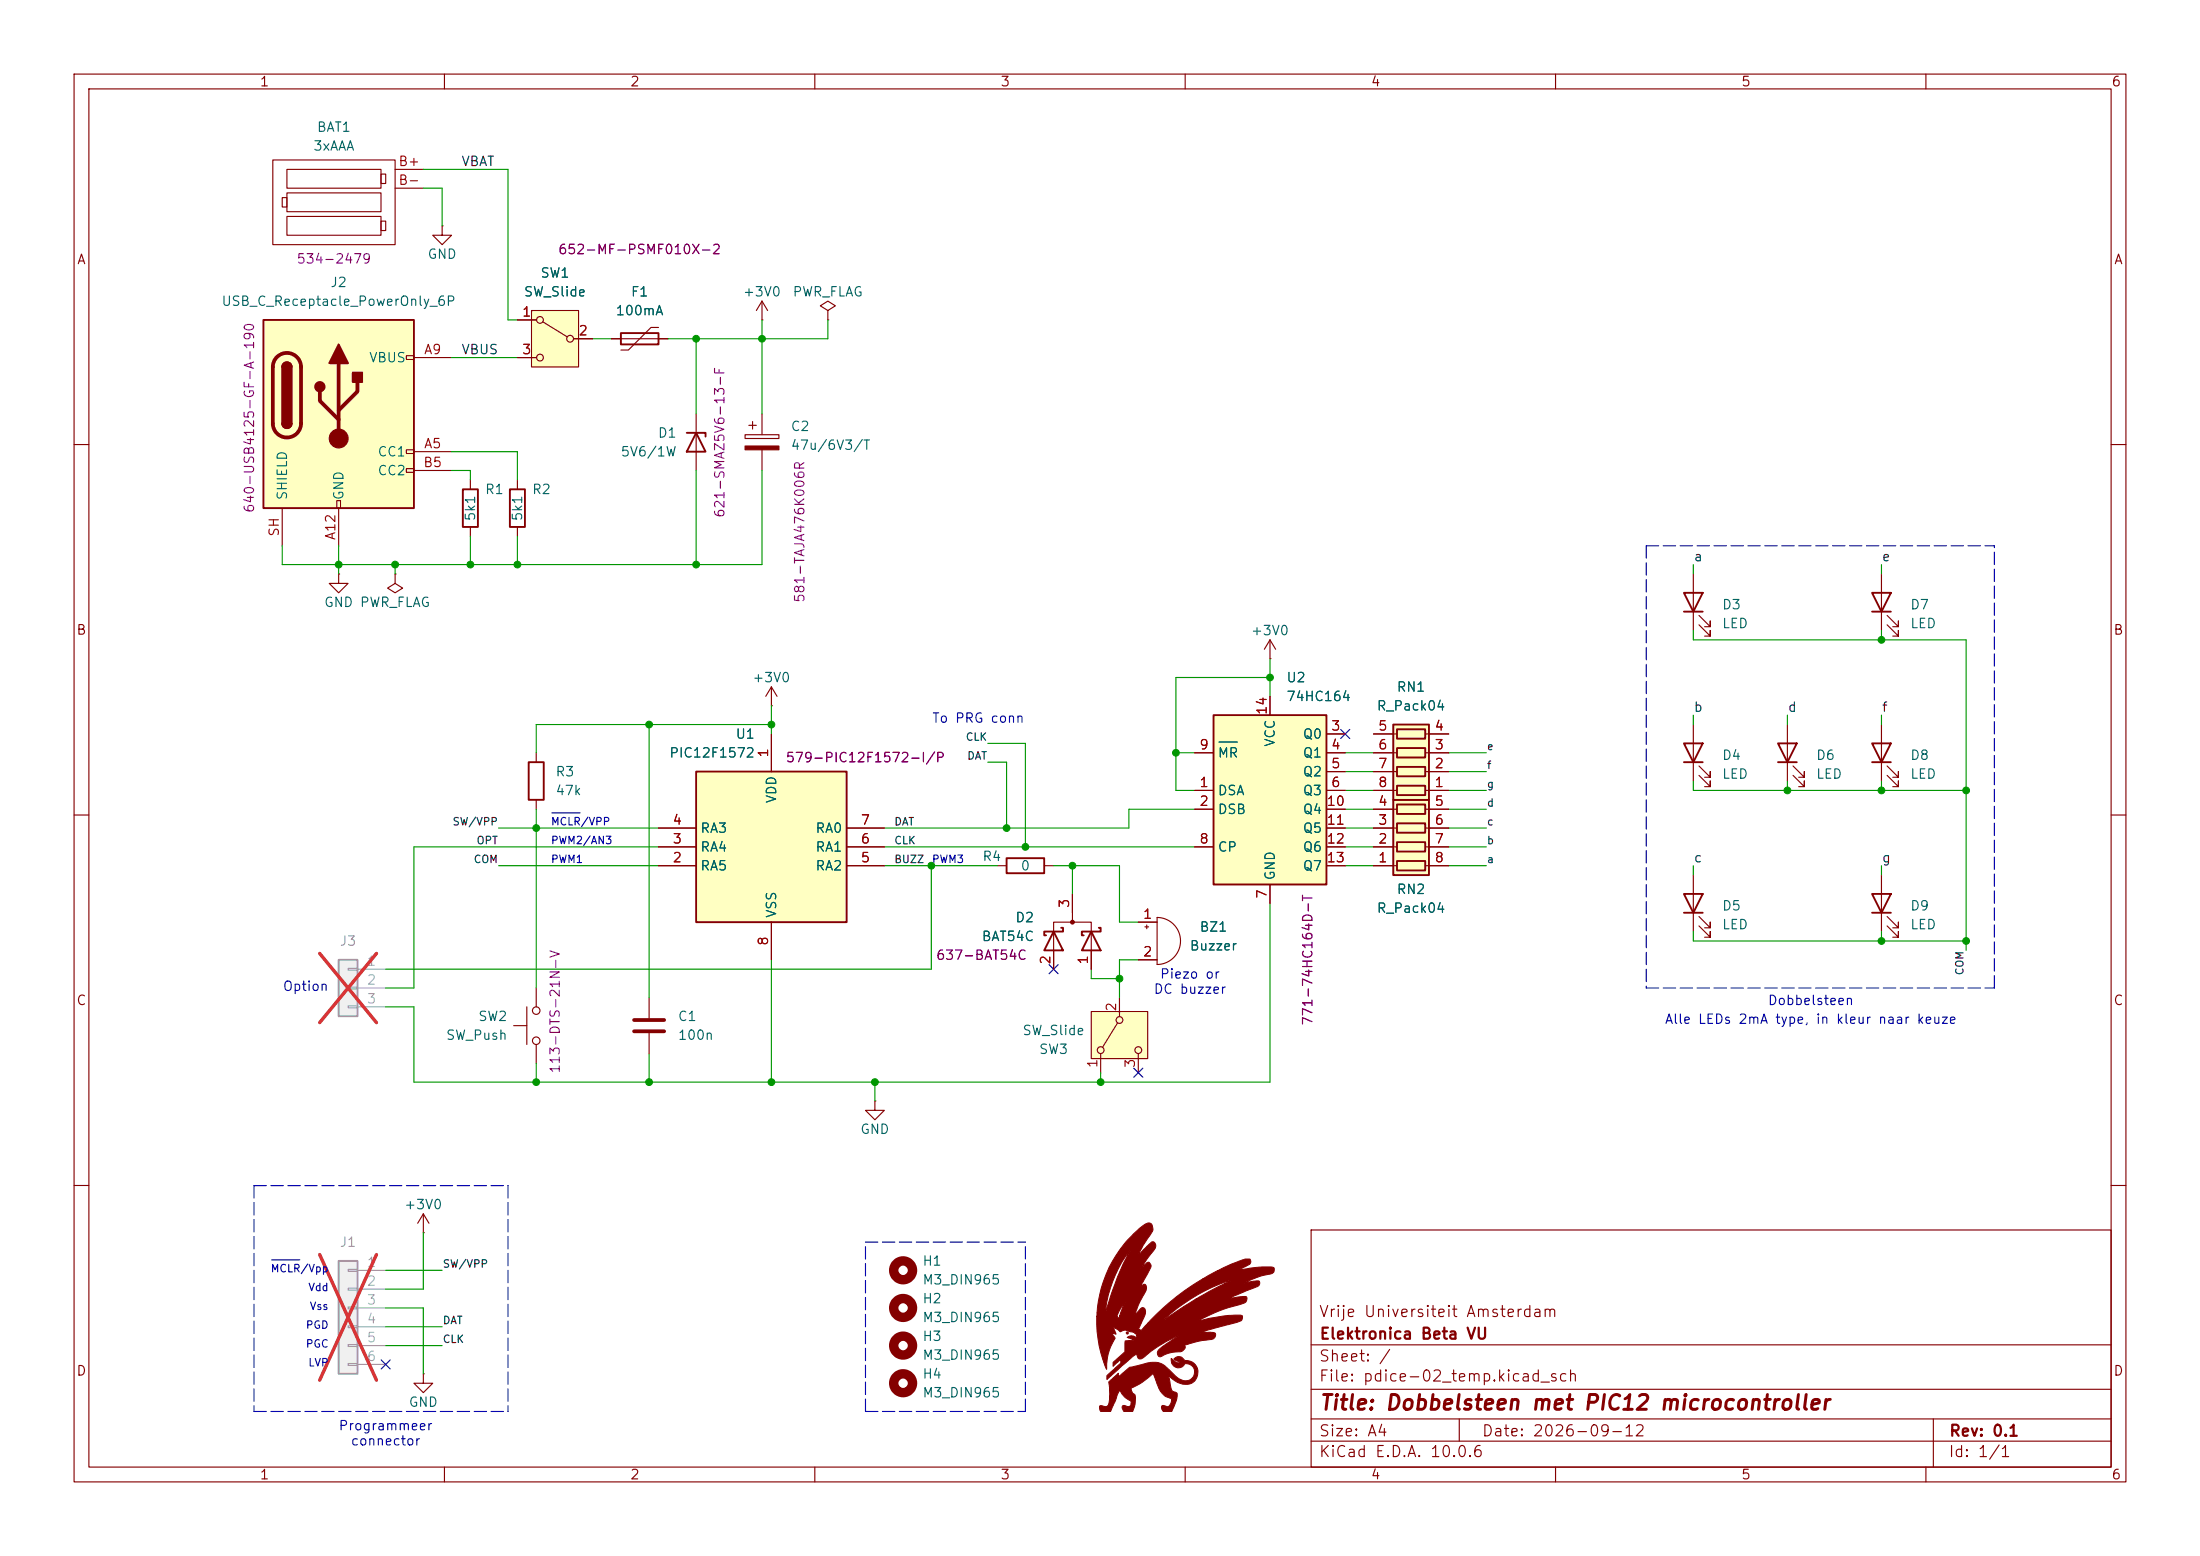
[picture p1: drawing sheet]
<svg xmlns="http://www.w3.org/2000/svg" width="297mm" height="210mm" viewBox="0 0 297 210" stroke-linecap="round" stroke-linejoin="round" font-family="sans-serif">
<g fill="none" stroke="#840000" stroke-width=".15">
<path d="M10 10h277v190h-277zM12 12h273v186h-273zM60 10v2M110 10v2M160 10v2M210 10v2M260 10v2M82.5 45.7h7.7M88.9 44.2h-1l-3.1 3h-1M100.6 58.7h4.6v.5h-4.6zM101.1 57.4h1M101.6 56.9v1"/>
<path d="M102.9 55.9v2.8M111.8 41.9l1-.6-1-.7-1.1 .7 1.1 .6v1.3M111.8 43.2h.1M10 60h2M102.9 60.7v2.8M285 60h2M241.3 97.8v7.6M10 110h2M134.6 116.8h1.3M141 116.8h1.2M242.1 104.6l1.5 1.6v-.8v.8h-.8M242.1 103.4l1.5 1.5v-.8v.8h-.8"/>
<path d="M285 110h2M10 160h2M57.1 166.4h.1M57.1 163.8l-.7 1.3M57.1 163.8l.8 1.3M57.1 163.8v2.6M177 166h108v32h-108zM285 160h2M60 198v2M110 198v2M160 198v2M177 194.5h108"/>
<path d="M177 191.5h108M177 187.5h108M177 181.5h108M197 191.5v3M210 198v2M260 198v2M261 191.5v6.5"/>
</g>
<path d="M100.6 60.2h4.6v.5h-4.6z" fill="#840000" stroke="#840000" stroke-width=".15"/>
<path d="M83.8 45h5.1v1.5h-5.1zM135.9 115.8h5.1v2.1h-5.1zM240 100.3h2.6l-1.3 2.6zM240 102.9h2.6" fill="none" stroke="#840000" stroke-width=".25"/>
<path d="M163.8 96.5h15.3v22.9h-15.3z" fill="#ffffc2"/>
<path d="M62.5 66h2v5.1h-2zM68.8 66h2.1v5.1h-2.1zM163.8 96.5h15.3v22.9h-15.3zM252.7 100.3h2.6l-1.3 2.6zM252.7 102.9h2.6M227.3 120.7h2.6l-1.3 2.5zM227.3 123.2h2.6" fill="none" stroke="#840000" stroke-width=".25"/>
<g fill="none" stroke="#840000" stroke-width=".15">
<path d="M63.5 64.8v1.2M63.5 71.1v1.3M69.8 64.8v1.2M69.8 71.1v1.3M171.4 94v2.5M179.1 99.1h2.5M254 97.8v7.6M161.3 106.7h2.5M161.3 109.2h2.5M161.3 101.6h2.5M161.3 114.3h2.5M171.4 119.4v2.5"/>
<path d="M179.1 106.7h2.5M179.1 109.2h2.5M179.1 101.6h2.5M179.1 104.1h2.5M179.1 114.3h2.5M179.1 111.8h2.5M179.1 116.8h2.5M228.6 118.1v7.6M254.8 104.6l1.5 1.6v-.8v.8h-.8M254.8 103.4l1.5 1.5v-.8v.8h-.8M229.4 125l1.5 1.5v-.8v.8h-.8M229.4 123.7l1.5 1.5v-.7v.7h-.8"/>
<path d="M57.1 185.4v1.3h1.3l-1.3 1.3-1.2-1.3h1.2M57.1 185.4h.1"/>
</g>
<path d="M164.6 100.2h2.4" fill="none" stroke="#006464" stroke-width=".15"/>
<path d="M45.7 129.5h2.6v7.7h-2.6z" fill="#f0f0f0"/>
<path d="M45.7 129.5h2.6v7.7h-2.6z" fill="none" stroke="#a1a1a1" stroke-width=".25"/>
<path d="M47 130.7h1.3v.2h-1.3zM47 133.2h1.3v.3h-1.3zM47 135.8h1.3v.2h-1.3zM48.3 130.8h3.8M48.3 133.4h3.8M48.3 135.9h3.8" fill="none" stroke="#a1a1a1" stroke-width=".15"/>
<path d="M43.2 128.7l7.6 9.3M50.8 128.7l-7.6 9.3" fill="none" stroke="#e12e31" stroke-width=".46"/>
<g fill="none" stroke="#840000" stroke-width=".15">
<path d="M36.8 21.6h16.5v11.4h-16.5zM38.1 26.7h.6v1.2h-.6zM38.7 29.2h12.7v2.6h-12.7zM38.7 22.9h12.7v2.5h-12.7zM38.7 26h12.7v2.6h-12.7zM51.4 29.8h.7v1.3h-.7zM51.4 23.5h.7v1.3h-.7zM53.3 22.9h3.8M53.3 25.4h3.8M59.7 30.5v1.3h1.3l-1.3 1.2-1.3-1.2h1.3M59.7 30.5h.1M102.9 43.2h.1"/>
<path d="M102.9 40.6l-.8 1.3M102.9 40.6l.7 1.3M102.9 40.6v2.6M45.7 77.5v1.2h1.3l-1.3 1.3-1.3-1.3h1.3M45.7 77.5h.1M228.6 77.5v7.6M171.4 88.9h.1M171.4 86.4l-.7 1.2M171.4 86.4l.8 1.2M171.4 86.4v2.5M229.4 84.3l1.5 1.6v-.8v.8h-.8M229.4 83.1l1.5 1.5v-.8v.8h-.8"/>
</g>
<path d="M227.3 80h2.6l-1.3 2.6zM227.3 82.6h2.6" fill="none" stroke="#840000" stroke-width=".25"/>
<path d="M71.8 41.9h6.3v7.6h-6.3z" fill="#ffffc2"/>
<g fill="none" stroke="#840000" stroke-width=".15">
<path d="M69.8 43.2h2.6M69.8 48.3h2.6M71.8 41.9h6.3v7.6h-6.3zM73.3 43.4l3.3 2.1M77.5 45.7h2.5M94 55.9v7.6M53.3 77.5v1.2l1.1 .7-1.1 .6-1-.6 1-.7M53.3 77.5h.1M254 77.5v7.6M254.8 84.3l1.5 1.6v-.8v.8h-.8M254.8 83.1l1.5 1.5v-.8v.8h-.8M254 118.1v7.6"/>
<path d="M142.2 130.8v-6.3h5.1v6.3M144.8 120.7v3.8M153.7 124.5h2.5M153.7 129.5h2.5M154.6 125.1h.5M154.8 124.8v.5M156.2 123.8a3.2 3.2 0 0 1 3.2 3.2 3.2 3.2 0 0 1-3.2 3.2zM254.8 125l1.5 1.5v-.8v.8h-.8M254.8 123.7l1.5 1.5v-.7v.7h-.8"/>
<circle cx="72.9" cy="43.2" r=".46"/>
<circle cx="72.9" cy="48.3" r=".46"/>
<circle cx="77" cy="45.7" r=".46"/>
</g>
<path d="M92.7 58.4h2.5v.5M94 58.4l1.2 2.6h-2.5zM252.7 80h2.6l-1.3 2.6zM252.7 82.6h2.6M142.2 125.7l1.3 2.6h-2.5zM143.3 125.2h.2v.5h-2.5v.5h.2M147.3 125.7l1.3 2.6h-2.6zM148.3 125.2h.3v.5h-2.6v.5h.3M252.7 120.7h2.6l-1.3 2.5zM252.7 123.2h2.6" fill="none" stroke="#840000" stroke-width=".25"/>
<circle cx="144.8" cy="124.5" r=".25" fill="#840000" stroke="#840000" stroke-width=".15"/>
<path d="M45.7 170.2h2.6v15.2h-2.6z" fill="#f0f0f0"/>
<path d="M45.7 170.2h2.6v15.2h-2.6z" fill="none" stroke="#a1a1a1" stroke-width=".25"/>
<path d="M47 171.3h1.3v.3h-1.3zM47 173.9h1.3v.2h-1.3zM47 176.4h1.3v.3h-1.3zM47 178.9h1.3v.3h-1.3zM48.3 171.5h3.8M48.3 174h3.8M48.3 176.5h3.8M48.3 179.1h3.8M47 181.5h1.3v.2h-1.3zM47 184h1.3v.3h-1.3zM48.3 181.6h3.8M48.3 184.2h3.8" fill="none" stroke="#a1a1a1" stroke-width=".15"/>
<path d="M43.2 169.3l7.6 17M50.8 169.3l-7.6 17" fill="none" stroke="#e12e31" stroke-width=".46"/>
<path d="M35.6 43.2h20.3v25.4h-20.3z" fill="#ffffc2"/>
<path d="M54.9 48h1v.5h-1zM55.9 48.3h5.1M38.1 68.6v5.1M45.5 67.6h.5v1h-.5zM45.7 68.6v5.1M54.9 60.7h1v.5h-1zM54.9 63.2h1v.6h-1zM55.9 61h5.1M55.9 63.5h5.1" fill="none" stroke="#840000" stroke-width=".15"/>
<path d="M35.6 43.2h20.3v25.4h-20.3zM38.1 49.5a.64 .64 0 0 1 .6-.6 .64 .64 0 0 1 .7 .6M38.1 57.2a.64 .64 0 0 0 .6 .6 .64 .64 0 0 0 .7-.6" fill="none" stroke="#840000" stroke-width=".25"/>
<path d="M37.4 48.2a1.9 1.9 0 0 1 2.1-.4 1.9 1.9 0 0 1 1.1 1.7v7.7a1.91 1.91 0 0 1-1.9 1.8 1.91 1.91 0 0 1-1.9-1.8v-7.7a1.9 1.9 0 0 1 .6-1.3zM43.2 52.8v1.3l2.5 2.5M45.7 49v10.2M48.3 51.6v1.2l-2.6 2.6" fill="none" stroke="#840000" stroke-width=".51"/>
<g fill="#840000" stroke="#840000" stroke-width=".25">
<path d="M38.1 49.5h1.3v7.7h-1.3z"/>
<path d="M38.3 49.1a.64 .64 0 0 1 .7-.2 .64 .64 0 0 1 .4 .6h-1.3z"/>
<path d="M38.1 57.2h1.3a.64 .64 0 0 1-.7 .6 .64 .64 0 0 1-.6-.6z"/>
<path d="M45.7 46.5l1.3 2.5h-2.6z"/>
<path d="M47.6 50.3h1.3v1.3h-1.3z"/>
<circle cx="43.2" cy="52.2" r=".63"/>
</g>
<circle cx="45.7" cy="59.2" r="1.27" fill="#840000" stroke="#840000" stroke-width=".15"/>
<path d="M188.1 108h4.8v10.1h-4.8z" fill="#ffffc2"/>
<path d="M188.1 108h4.8v10.1h-4.8zM188.6 116.2h3.8v1.3h-3.8zM188.6 113.7h3.8v1.2h-3.8zM188.6 111.1h3.8v1.3h-3.8zM188.6 108.6h3.8v1.3h-3.8zM227.3 100.3h2.6l-1.3 2.6zM227.3 102.9h2.6" fill="none" stroke="#840000" stroke-width=".25"/>
<path d="M228.6 97.8v7.6M185.4 116.8h3.2M185.4 114.3h3.2M185.4 111.8h3.2M185.4 109.2h3.2M192.4 116.8h3.2M192.4 114.3h3.2M192.4 111.8h3.2M192.4 109.2h3.2M229.4 104.6l1.5 1.6v-.8v.8h-.8M229.4 103.4l1.5 1.5v-.8v.8h-.8" fill="none" stroke="#840000" stroke-width=".15"/>
<path d="M188.1 97.8h4.8v10.2h-4.8z" fill="#ffffc2"/>
<path d="M188.1 97.8h4.8v10.2h-4.8zM188.6 98.4h3.8v1.3h-3.8zM188.6 106h3.8v1.3h-3.8zM188.6 103.5h3.8v1.3h-3.8zM188.6 101h3.8v1.2h-3.8z" fill="none" stroke="#840000" stroke-width=".25"/>
<path d="M185.4 99.1h3.2M192.4 99.1h3.2M185.4 106.7h3.2M185.4 104.1h3.2M185.4 101.6h3.2M192.4 106.7h3.2M192.4 104.1h3.2M192.4 101.6h3.2" fill="none" stroke="#840000" stroke-width=".15"/>
<path d="M147.3 136.5h7.6v6.4h-7.6z" fill="#ffffc2"/>
<g fill="none" stroke="#840000" stroke-width=".15">
<path d="M104.1 95.3h.1M104.1 92.7l.8 1.3M104.1 92.7l-.7 1.3M104.1 92.7v2.6M147.3 136.5h7.6v6.4h-7.6zM150.9 138l-2.1 3.4M151.1 134.6v2.6M118.1 148.6v1.3h-1.3l1.3 1.2 1.3-1.2h-1.3M118.1 148.6h.1M148.6 142.2v2.6M153.7 142.2v2.6"/>
<circle cx="151.1" cy="137.7" r=".46"/>
<circle cx="148.6" cy="141.7" r=".46"/>
<circle cx="153.7" cy="141.7" r=".46"/>
</g>
<g fill="#840000" stroke="#840000" stroke-width=".14">
<path d="M153 166.6l.6-.6a2.53 2.53 0 0 1 1.5-1 .83 .83 0 0 1 .5 1.1l-1.3 2-.7 1.4 1.9-1.9a.55 .55 0 0 1 .5 .3 .55 .55 0 0 1-.1 .7l-1 1.2-.9 1.5 .9-.9a.49 .49 0 0 1 .4 .7l-1.5 2.8h.1a.67 .67 0 0 1 .7-.5 1.36 1.36 0 0 1-.3 1.5l-.6 1.2-.5 1.4 .1-.1a2.01 2.01 0 0 1 1-.9 .66 .66 0 0 1 .3 .9l-.9 2 .3 .2 1-1h1.6l.3-.2h4.6h-4.6l1.6-1.2 2.9-1.8h4.2h-4.2h4.2h-4.2l1.9-1.1 2-1h2.5h-2.5l1.4-.7a23.8 23.8 0 0 0-10.1 6h-1.6l.3-.4a33.2 33.2 0 0 1 7.1-5.6h4.4h-4.4l2-1.1h2.7h-2.7l2.5-1.1a3.5 3.5 0 0 1 1.9-.4 .53 .53 0 0 1-.4 .8l-1.3 .7 2.3-.4 2.2-.1a.44 .44 0 0 1 .5 .4 .44 .44 0 0 1-.3 .5l-2.2 .5-1.8 .8 2.1-.3a.45 .45 0 0 1 .1 .5 .45 .45 0 0 1-.4 .3l-3.9 1.6 1.4-.2 1.1-.1a.67 .67 0 0 1-.6 1 22.6 22.6 0 0 0-6 2.4l.4-.1a16.8 16.8 0 0 1 5.7-.8v.2a.61 .61 0 0 1-.5 .7l-4.1 1.1-1.2 .4 1.7-.1a.41 .41 0 0 1 .5 .2 .41 .41 0 0 1-.1 .6l-.5 .2-1.7 .2-2 .6a.27 .27 0 0 1 .2 .2 .27 .27 0 0 1-.1 .3 .79 .79 0 0 1-.8 .3 5 5 0 0 0-2.5 .7 .62 .62 0 0 1-.4-.6 .62 .62 0 0 1 .5-.5l2.8-2a21.5 21.5 0 0 0-5.4 3.4 .54 .54 0 0 1-.7-.6h-.1l-.5 .4-3.4 3v-.5l1.9-1.7v-.5l-1 .9v-.6l1.6-1.4v-1.4l1.2-.2-.9-.3a1 1 0 0 1 1.3 0l-.1-.4-.2-.1h8.7h-8.7l-.6-.3a1.19 1.19 0 0 0-1.4 .1l-.3-.4-.6-.2 .4 .9-.6-.2 .2 .3a.42 .42 0 0 1 .1 .7 7 7 0 0 0-1 3.9 15.5 15.5 0 0 1-1.3-7.2h2.7l.2 .4 .2-.4h2h-2l.7-2-.6 1-.5 1h-2.7v-.4h1.1v.1l.1-.2a35.5 35.5 0 0 1 3.5-8.6 16.6 16.6 0 0 0-3.6 8.7h-1.1v-.4a16.2 16.2 0 0 1 4.9-10.2z"/>
<path d="M149.7 186.5l1.3-1.2v.5l.8-.6a2.14 2.14 0 0 1 1.3-.8l1.4-.3a3.4 3.4 0 0 1 2.5 .1l1.9 1.7a1.64 1.64 0 0 0 2 .1 1.11 1.11 0 0 0 .3-1.3 1.11 1.11 0 0 0-1.3-.6 .98 .98 0 0 1-1.2 .4 .98 .98 0 0 1-.6-1.2l.1 .1a1.18 1.18 0 0 0 1 .5v-.1l-.7-.4a.83 .83 0 0 1 1.1-.2l.3 .4a1.66 1.66 0 0 1 1.8 1.9 1.66 1.66 0 0 1-2.4 1.2l-.7-.3-.9-.8 .3 1.1a1.29 1.29 0 0 0 .5 1.2l.4 .1a2.73 2.73 0 0 1-.5 2l-.2 .5h-1.2a.47 .47 0 0 1 0-.8l.5 .1a.56 .56 0 0 0 .6-.6v-.4a2.35 2.35 0 0 1-1.8-1.8l-.6-1.6a10.9 10.9 0 0 1-3 2 1.05 1.05 0 0 0 .5 .9 3.8 3.8 0 0 1-.3 2.2h-1.2l-.2-.6a.5 .5 0 0 1 .7-.1 .48 .48 0 0 0 .5-.3 .48 .48 0 0 0-.1-.5 2.84 2.84 0 0 1-1.4-1.3l-1.3 2.8h-1.3l-.2-.7 .1-.1h.3a.6 .6 0 0 0 .7 .1 .6 .6 0 0 0 .3-.7v-1.1z"/>
<circle cx="152.2" cy="179.9" r=".15"/>
</g>
<g fill="none" stroke="#840000" stroke-width="1.3">
<circle cx="121.9" cy="176.5" r="1.27"/>
<circle cx="121.9" cy="171.4" r="1.27"/>
<circle cx="121.9" cy="186.7" r="1.27"/>
<circle cx="121.9" cy="181.6" r="1.27"/>
</g>
<path d="M94 104.1h20.3v20.4h-20.3z" fill="#ffffc2"/>
<path d="M71.4 102.9h2v5.1h-2zM94 104.1h20.3v20.4h-20.3z" fill="none" stroke="#840000" stroke-width=".25"/>
<g fill="none" stroke="#840000" stroke-width=".15">
<path d="M69.8 43.2h2.6M69.8 48.3h2.6M77.5 45.7h2.5M82.5 45.7h1.3M88.9 45.7h1.3M104.1 99.1v5M171.4 94v2.5M179.1 99.1h2.5M185.4 99.1h2.6M193 99.1h2.6M72.4 101.6v1.3M72.4 108v1.2"/>
<path d="M88.9 116.8h5.1M88.9 114.3h5.1M88.9 111.8h5.1M114.3 116.8h5.1M114.3 114.3h5.1M114.3 111.8h5.1M161.3 114.3h2.5M161.3 106.7h2.5M161.3 109.2h2.5M161.3 101.6h2.5M171.4 119.4v2.5M179.1 116.8h2.5"/>
<path d="M179.1 114.3h2.5M179.1 111.8h2.5M179.1 106.7h2.5M179.1 109.2h2.5M179.1 101.6h2.5M179.1 104.1h2.5M185.4 116.8h2.6M185.4 114.3h2.6M185.4 111.8h2.6M185.4 106.7h2.6M185.4 109.2h2.6M185.4 101.6h2.6"/>
<path d="M185.4 104.1h2.6M193 116.8h2.6M193 114.3h2.6M193 111.8h2.6M193 106.7h2.6M193 109.2h2.6M193 101.6h2.6M193 104.1h2.6M69.3 138.4h1.8M71.1 135.9v5.1M72.4 133.4v2.5M87.6 134.6v2.8"/>
<path d="M87.6 139.4v2.8M104.1 124.5v5M142.2 128.3v2.5M144.8 120.7v2.5M147.3 128.3v2.5M153.7 124.5h2.5M153.7 129.5h2.5M72.4 141v2.5"/>
<circle cx="72.4" cy="136.4" r=".51"/>
<circle cx="72.4" cy="140.5" r=".51"/>
</g>
<path d="M85.6 137.7h4.1M85.6 139.2h4.1" fill="none" stroke="#840000" stroke-width=".51"/>
<path d="M222.2 73.7v59.7M222.2 73.7h47M222.2 133.4h47M269.2 133.4v-59.7M34.3 160v30.5M34.3 160h34.3M68.6 160v30.5M116.8 167.6h21.6M34.3 190.5h34.3M116.8 190.5h21.6M116.8 190.5v-22.9M138.4 190.5v-22.9" fill="none" stroke="#0000c2" stroke-width=".15" stroke-dasharray="1.7 .6"/>
<g fill="none" stroke="#009600" stroke-width=".15">
<path d="M57.1 22.9h11.5v20.3h1.2M57.1 25.4h2.6v5.1M61 48.3h8.8M80 45.7h2.5M94 45.7v10.2M102.9 43.2v12.7M111.8 43.2v2.5h-21.6M45.7 73.7v3.8M53.3 76.2v1.3M61 61h8.8v3.8M61 63.5h2.5v1.3M63.5 72.4v3.8"/>
<path d="M69.8 72.4v3.8M94 63.5v12.7M102.9 63.5v12.7h-64.8v-2.5M228.6 76.2v1.3M254 76.2v1.3M87.6 97.8v36.8M104.1 97.8h-31.7v3.8M104.1 95.3v3.8M171.4 91.4h-12.7v15.3h2.6M171.4 88.9v5.1M228.6 85.1v1.3h36.8v41.9M228.6 96.5v1.3"/>
<path d="M241.3 96.5v1.3M254 85.1v1.3M254 96.5v1.3M67.3 111.8h21.6M67.3 116.8h21.6M72.4 109.2v24.2M88.9 114.3h-33v19.1h-3.8M119.4 116.8h15.2M119.4 114.3h41.9M125.7 116.8v14h-73.6M133.3 102.9h2.6v8.9M133.3 100.3h5.1v14"/>
<path d="M142.2 116.8h8.9v7.7h2.6M144.8 116.8v3.9M158.7 101.6h2.6M161.3 109.2h-8.9v2.6h-33M181.6 111.8h3.8M181.6 116.8h3.8M181.6 114.3h3.8M181.6 106.7h3.8M181.6 101.6h3.8M181.6 109.2h3.8M181.6 104.1h3.8M195.6 111.8h5.1"/>
<path d="M195.6 116.8h5.1M195.6 114.3h5.1M195.6 106.7h5.1M195.6 101.6h5.1M195.6 109.2h5.1M195.6 104.1h5.1M228.6 105.4v1.3h36.8M228.6 116.8v1.3M241.3 105.4v1.3M254 105.4v1.3M254 116.8v1.3M104.1 129.5v16.6"/>
<path d="M147.3 130.8v1.3h3.8M153.7 129.5h-2.6v5.1M171.4 121.9v24.2h-115.5v-10.2h-3.8M228.6 125.7v1.3h36.8M254 125.7v1.3M72.4 143.5v2.6M87.6 142.2v3.9M118.1 146.1v2.5M148.6 144.8v1.3M52.1 176.5h5v8.9M52.1 179.1h7.6M52.1 171.5h7.6"/>
<path d="M57.1 166.4v7.6h-5M52.1 181.6h7.6"/>
</g>
<path d="M181 98.5l1.2 1.2M182.2 98.5l-1.2 1.2M141.6 130.2l1.2 1.2M142.8 130.2l-1.2 1.2M153.1 144.2l1.2 1.2M154.3 144.2l-1.2 1.2M51.5 183.5l1.2 1.3M52.7 183.5l-1.2 1.3" fill="none" stroke="#000084" stroke-width=".15"/>
<path d="M74.5 109.7h3.8M36.7 170h3.8" fill="none" stroke="#0000c2" stroke-width=".15"/>
<path d="M164.6 100.2h2.4" fill="none" stroke="#006464" stroke-width=".15"/>
<g fill="#009600" stroke="#009600" stroke-width=".14">
<circle cx="265.4" cy="127" r=".46"/>
<circle cx="254" cy="127" r=".46"/>
<circle cx="265.4" cy="106.7" r=".46"/>
<circle cx="254" cy="86.4" r=".46"/>
<circle cx="135.9" cy="111.8" r=".46"/>
<circle cx="171.4" cy="91.4" r=".46"/>
<circle cx="138.4" cy="114.3" r=".46"/>
<circle cx="125.7" cy="116.8" r=".46"/>
<circle cx="144.8" cy="116.8" r=".46"/>
<circle cx="158.7" cy="101.6" r=".46"/>
<circle cx="94" cy="76.2" r=".46"/>
<circle cx="69.8" cy="76.2" r=".46"/>
<circle cx="53.3" cy="76.2" r=".46"/>
<circle cx="63.5" cy="76.2" r=".46"/>
<circle cx="45.7" cy="76.2" r=".46"/>
<circle cx="94" cy="45.7" r=".46"/>
<circle cx="102.9" cy="45.7" r=".46"/>
<circle cx="241.3" cy="106.7" r=".46"/>
<circle cx="254" cy="106.7" r=".46"/>
<circle cx="151.1" cy="132.1" r=".46"/>
<circle cx="148.6" cy="146.1" r=".46"/>
<circle cx="118.1" cy="146.1" r=".46"/>
<circle cx="87.6" cy="97.8" r=".46"/>
<circle cx="104.1" cy="97.8" r=".46"/>
<circle cx="104.1" cy="146.1" r=".46"/>
<circle cx="72.4" cy="146.1" r=".46"/>
<circle cx="87.6" cy="146.1" r=".46"/>
<circle cx="72.4" cy="111.8" r=".46"/>
</g>
<text font-size="2" fill="#840000" x="178" y="190.8">Title: Dobbelsteen met PIC12 microcontroller</text>
<g font-size="1.5" fill="#840000">
<text x="178" y="178.1">Vrije Universiteit Amsterdam</text>
<text x="178" y="184.1">Sheet: /</text>
<text x="178" y="181.1">Elektronica Beta VU</text>
<text x="178" y="186.8">File: pdice-02_temp.kicad_sch</text>
<text x="178" y="197">KiCad E.D.A. 10.0.6</text>
<text x="178" y="194.2">Size: A4</text>
<text x="200" y="194.2">Date: 2026-09-12</text>
<text x="263" y="197">Id: 1/1</text>
<text x="263" y="194.2">Rev: 0.1</text>
</g>
<g font-size="1.3" fill="#840000">
<text x="35" y="12">1</text>
<text x="85" y="12">2</text>
<text x="135" y="12">3</text>
<text x="185" y="12">4</text>
<text x="235" y="12">5</text>
<text x="285" y="12">6</text>
<text x="10.3" y="36">A</text>
<text x="285.3" y="36">A</text>
<text x="10.2" y="86">B</text>
<text x="285.2" y="86">B</text>
<text x="10.2" y="136">C</text>
<text x="285.2" y="136">C</text>
<text x="10.2" y="186">D</text>
<text x="285.2" y="186">D</text>
<text x="35" y="200">1</text>
<text x="85" y="200">2</text>
<text x="135" y="200">3</text>
<text x="185" y="200">4</text>
<text x="235" y="200">5</text>
<text x="285" y="200">6</text>
</g>
<g font-size="1.3" fill="#006464">
<text x="42.2" y="20.6">3xAAA</text>
<text x="42.7" y="18.1">BAT1</text>
<text x="57.6" y="35.3">GND</text>
<text x="29.8" y="41.6">USB_C_Receptacle_PowerOnly_6P</text>
<text x="44.5" y="39.1">J2</text>
<text x="70.6" y="40.3">SW_Slide</text>
<text x="72.9" y="37.8">SW1</text>
<text x="85.1" y="40.3">F1</text>
<text x="100.2" y="40.3">+3V0</text>
<text x="106.9" y="40.3">PWR_FLAG</text>
<text x="83" y="42.9">100mA</text>
<text x="49.7" y="49.2">VBUS</text>
<text x="88.7" y="59.4">D1</text>
<text x="106.7" y="58.5">C2</text>
<text x="50.9" y="61.9">CC1</text>
<text x="50.9" y="64.5">CC2</text>
<text x="83.7" y="61.9">5V6/1W</text>
<text x="106.7" y="61">47u/6V3/T</text>
<text x="39.1" y="67.6" transform="rotate(-90 39.1 67.6)">SHIELD</text>
<text x="46.7" y="67.6" transform="rotate(-90 46.7 67.6)">GND</text>
<text x="64.5" y="70.4" transform="rotate(-90 64.5 70.4)">5k1</text>
<text x="65.4" y="67">R1</text>
<text x="70.8" y="70.4" transform="rotate(-90 70.8 70.4)">5k1</text>
<text x="71.7" y="67">R2</text>
<text x="43.7" y="82.2">GND PWR_FLAG</text>
<text x="232.4" y="82.6">D3</text>
<text x="257.8" y="82.6">D7</text>
<text x="168.8" y="86.1">+3V0</text>
<text x="232.4" y="85.1">LED</text>
<text x="257.8" y="85.1">LED</text>
<text x="101.5" y="92.4">+3V0</text>
<text x="173.6" y="92.4">U2</text>
<text x="173.6" y="94.9">74HC164</text>
<text x="188.5" y="93.7">RN1</text>
<text x="99.2" y="100">U1</text>
<text x="172.4" y="100.9" transform="rotate(-90 172.4 100.9)">VCC</text>
<text x="175.8" y="100">Q0</text>
<text x="185.8" y="96.2">R_Pack04</text>
<text x="74.9" y="105.1">R3</text>
<text x="74.9" y="107.6">47k</text>
<text x="90.3" y="102.6">PIC12F1572</text>
<text x="164.3" y="107.6">DSA</text>
<text x="164.3" y="102.6">MR</text>
<text x="175.8" y="102.6">Q1</text>
<text x="175.8" y="105.1">Q2</text>
<text x="175.8" y="107.6">Q3</text>
<text x="232.4" y="102.9">D4</text>
<text x="232.4" y="105.4">LED</text>
<text x="245.1" y="102.9">D6</text>
<text x="245.1" y="105.4">LED</text>
<text x="257.8" y="102.9">D8</text>
<text x="257.8" y="105.4">LED</text>
<text x="94.5" y="112.7">RA3</text>
<text x="105.1" y="108.5" transform="rotate(-90 105.1 108.5)">VDD</text>
<text x="110" y="112.7">RA0</text>
<text x="164.3" y="110.2">DSB</text>
<text x="175.8" y="110.2">Q4</text>
<text x="175.8" y="112.7">Q5</text>
<text x="94.5" y="117.8">RA5</text>
<text x="94.5" y="115.3">RA4</text>
<text x="110" y="117.8">RA2</text>
<text x="110" y="115.3">RA1</text>
<text x="132.5" y="116.5">R4</text>
<text x="137.7" y="117.8">0</text>
<text x="164.3" y="115.3">CP</text>
<text x="172.4" y="118.9" transform="rotate(-90 172.4 118.9)">GND</text>
<text x="175.8" y="115.3">Q6</text>
<text x="175.8" y="117.8">Q7</text>
<text x="105.1" y="124" transform="rotate(-90 105.1 124)">VSS</text>
<text x="137" y="124.8">D2</text>
<text x="185.8" y="123.5">R_Pack04</text>
<text x="188.5" y="121">RN2</text>
<text x="232.4" y="123.2">D5</text>
<text x="232.4" y="125.7">LED</text>
<text x="257.8" y="123.2">D9</text>
<text x="257.8" y="125.7">LED</text>
<text x="132.4" y="127.3">BAT54C</text>
<text x="160.5" y="128.6">Buzzer</text>
<text x="161.9" y="126.1">BZ1</text>
<text x="60.1" y="140.7">SW_Push</text>
<text x="64.5" y="138.1">SW2</text>
<text x="91.4" y="138.1">C1</text>
<text x="91.4" y="140.7">100n</text>
<text x="137.9" y="140">SW_Slide</text>
<text x="140.2" y="142.6">SW3</text>
<text x="116" y="153.4">GND</text>
<text x="54.5" y="163.5">+3V0</text>
<text x="124.4" y="171.1">H1</text>
<text x="124.4" y="173.7">M3_DIN965</text>
<text x="124.4" y="176.2">H2</text>
<text x="124.4" y="178.8">M3_DIN965</text>
<text x="124.4" y="181.3">H3</text>
<text x="124.4" y="183.8">M3_DIN965</text>
<text x="55.1" y="190.2">GND</text>
<text x="124.4" y="186.4">H4</text>
<text x="124.4" y="188.9">M3_DIN965</text>
</g>
<g font-size="1.3" fill="#a90000">
<text x="53.7" y="22.7">B+</text>
<text x="53.7" y="25.3">B-</text>
<text x="70.4" y="43">1</text>
<text x="78" y="45.6">2</text>
<text x="57.1" y="48.1">A9</text>
<text x="70.4" y="48.1">3</text>
<text x="57.1" y="63.4">B5</text>
<text x="57.1" y="60.8">A5</text>
<text x="38" y="72.5" transform="rotate(-90 38 72.5)">SH</text>
<text x="45.6" y="73" transform="rotate(-90 45.6 73)">A12</text>
<text x="161.8" y="101.5">9</text>
<text x="171.3" y="96.6" transform="rotate(-90 171.3 96.6)">14</text>
<text x="179.6" y="98.9">3</text>
<text x="179.6" y="101.5">4</text>
<text x="186" y="98.9">5</text>
<text x="186" y="101.5">6</text>
<text x="193.6" y="101.5">3</text>
<text x="193.6" y="98.9">4</text>
<text x="104" y="102.3" transform="rotate(-90 104 102.3)">1</text>
<text x="161.8" y="106.5">1</text>
<text x="179.6" y="104">5</text>
<text x="179.6" y="106.5">6</text>
<text x="186" y="104">7</text>
<text x="186" y="106.5">8</text>
<text x="193.6" y="106.5">1</text>
<text x="193.6" y="104">2</text>
<text x="90.7" y="111.6">4</text>
<text x="116.1" y="111.6">7</text>
<text x="161.8" y="109.1">2</text>
<text x="179" y="109.1">10</text>
<text x="179" y="111.6">11</text>
<text x="186" y="111.6">3</text>
<text x="186" y="109.1">4</text>
<text x="193.6" y="109.1">5</text>
<text x="193.6" y="111.6">6</text>
<text x="90.7" y="116.7">2</text>
<text x="90.7" y="114.2">3</text>
<text x="116.1" y="116.7">5</text>
<text x="116.1" y="114.2">6</text>
<text x="161.8" y="114.2">8</text>
<text x="179" y="114.2">12</text>
<text x="179" y="116.7">13</text>
<text x="186" y="116.7">1</text>
<text x="186" y="114.2">2</text>
<text x="193.6" y="114.2">7</text>
<text x="193.6" y="116.7">8</text>
<text x="144.6" y="122.7" transform="rotate(-90 144.6 122.7)">3</text>
<text x="154.2" y="124.3">1</text>
<text x="171.3" y="121.4" transform="rotate(-90 171.3 121.4)">7</text>
<text x="104" y="127.7" transform="rotate(-90 104 127.7)">8</text>
<text x="142.1" y="130.3" transform="rotate(-90 142.1 130.3)">2</text>
<text x="147.2" y="130.3" transform="rotate(-90 147.2 130.3)">1</text>
<text x="154.2" y="129.4">2</text>
<text x="151" y="136.6" transform="rotate(-90 151 136.6)">2</text>
<text x="148.5" y="144.2" transform="rotate(-90 148.5 144.2)">1</text>
<text x="153.5" y="144.2" transform="rotate(-90 153.5 144.2)">3</text>
</g>
<g font-size="1.3" fill="#0f0f0f">
<text x="62.2" y="22.7">VBAT</text>
<text x="62.2" y="48.1">VBUS</text>
<text x="228.6" y="76.1">a</text>
<text x="254" y="76.1">e</text>
<text x="228.6" y="96.4">b</text>
<text x="241.3" y="96.4">d</text>
<text x="254" y="96.4">f</text>
<text x="228.6" y="116.7">c</text>
<text x="254" y="116.7">g</text>
</g>
<g font-size="1.3" fill="#840084">
<text x="39.9" y="35.9">534-2479</text>
<text x="75.3" y="34.6">652-MF-PSMF010X-2</text>
<text x="34.6" y="69.3" transform="rotate(-90 34.6 69.3)">640-USB4125-GF-A-190</text>
<text x="98.1" y="70" transform="rotate(-90 98.1 70)">621-SMAZ5V6-13-F</text>
<text x="108.9" y="81.4" transform="rotate(-90 108.9 81.4)">581-TAJA476K006R</text>
<text x="106" y="103.2">579-PIC12F1572-I/P</text>
<text x="126.3" y="129.9">637-BAT54C</text>
<text x="177.5" y="138.5" transform="rotate(-90 177.5 138.5)">771-74HC164D-T</text>
<text x="75.9" y="145" transform="rotate(-90 75.9 145)">113-DTS-21N-V</text>
</g>
<g font-size="1.3" fill="#0000c2">
<text x="125.8" y="97.9">To PRG conn</text>
<text x="38.1" y="134.1">Option</text>
<text x="155.7" y="134.5">DC buzzer</text>
<text x="156.5" y="132.4">Piezo or</text>
<text x="238.6" y="136">Dobbelsteen</text>
<text x="224.7" y="138.5">Alle LEDs 2mA type, in kleur naar keuze</text>
<text x="45.6" y="193.4">Programmeer</text>
<text x="47.3" y="195.4">connector</text>
</g>
<g font-size="1.3" fill="#989898">
<text x="45.8" y="128">J3</text>
<text x="45.8" y="168.6">J1</text>
</g>
<g font-size="1.3" fill="#aaa">
<text x="49.4" y="130.7">1</text>
<text x="49.4" y="133.2">2</text>
<text x="49.4" y="135.8">3</text>
<text x="49.4" y="171.3">1</text>
<text x="49.4" y="173.9">2</text>
<text x="49.4" y="176.4">3</text>
<text x="49.4" y="178.9">4</text>
<text x="49.4" y="181.5">5</text>
<text x="49.4" y="184">6</text>
</g>
<g font-size="1" fill="#0f0f0f">
<text x="130.3" y="100.2">CLK</text>
<text x="200.7" y="101.5">e</text>
<text x="130.5" y="102.8">DAT</text>
<text x="200.7" y="104">f</text>
<text x="200.7" y="106.6">g</text>
<text x="61" y="111.7">SW/VPP</text>
<text x="120.6" y="111.7">DAT</text>
<text x="200.7" y="111.7">c</text>
<text x="200.7" y="109.1">d</text>
<text x="63.9" y="116.7">COM</text>
<text x="64.3" y="114.2">OPT</text>
<text x="120.6" y="116.7">BUZZ</text>
<text x="120.6" y="114.2">CLK</text>
<text x="200.7" y="116.7">a</text>
<text x="200.7" y="114.2">b</text>
<text x="265.3" y="131.7" transform="rotate(-90 265.3 131.7)">COM</text>
<text x="59.7" y="171.3">SW/VPP</text>
<text x="59.7" y="179">DAT</text>
<text x="59.7" y="181.5">CLK</text>
</g>
<g font-size="1" fill="#0000c2">
<text x="74.3" y="111.6">MCLR/VPP</text>
<text x="74.3" y="114.2">PWM2/AN3</text>
<text x="74.3" y="116.7">PWM1</text>
<text x="125.7" y="116.7">PWM3</text>
<text x="36.5" y="172">MCLR/Vpp</text>
<text x="41.2" y="179.6">PGD</text>
<text x="41.5" y="174.5">Vdd</text>
<text x="41.7" y="177">Vss</text>
<text x="41.2" y="182.1">PGC</text>
<text x="41.5" y="184.7">LVP</text>
</g>
</svg>
